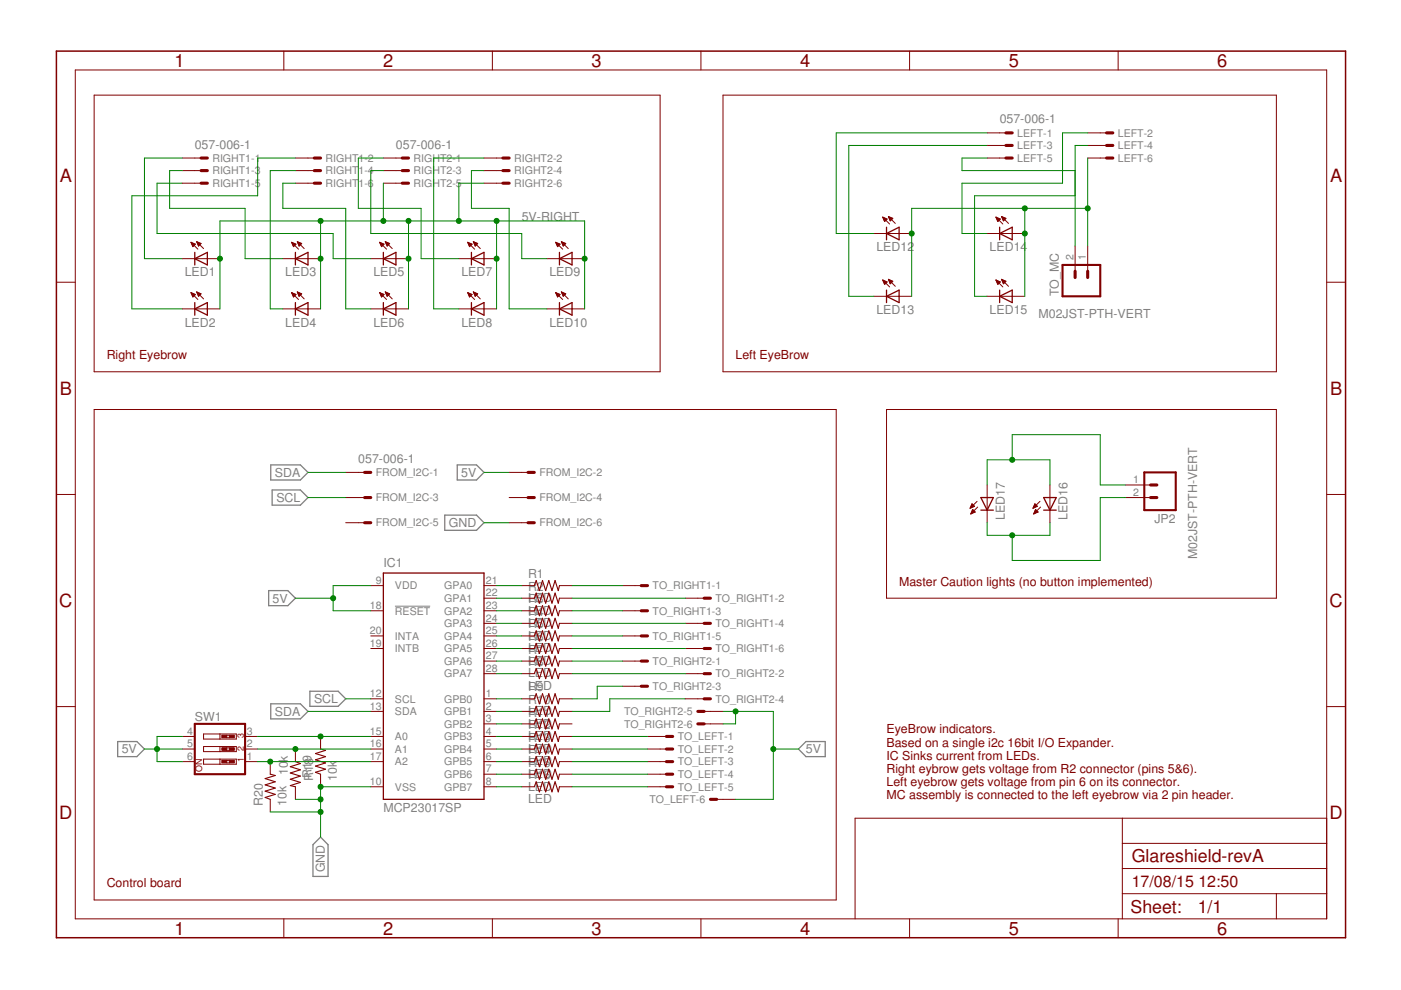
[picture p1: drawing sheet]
<svg xmlns="http://www.w3.org/2000/svg" width="297mm" height="210mm" viewBox="0 0 297 210" stroke-linecap="round" stroke-linejoin="round" font-family="sans-serif">
<path d="M83.7 128.5h7.5" fill="none" stroke="#808080" stroke-width=".21"/>
<path d="M57.4 98.6h6.3l1.6 1.6-1.6 1.6h-6.3zM96.9 98.6h4.1l1.6 1.6-1.6 1.6h-4.1zM57.7 103.9h6l1.6 1.6-1.6 1.6h-6zM94.3 109.2h6.7l1.6 1.6-1.6 1.6h-6.7zM57 125.2h4l1.6 1.6-1.6 1.6h-4zM25 157.2h4l1.6 1.6-1.6 1.6h-4zM57.4 149.2h6.3l1.6 1.6-1.6 1.6h-6.3zM65.7 146.6h6l1.6 1.6-1.6 1.6h-6zM169.3 158.8l1.6-1.6h4.1v3.2h-4.1zM68 177.5l1.6 1.6v6.7h-3.2v-6.7z" fill="none" stroke="#808080" stroke-width=".28"/>
<g fill="none" stroke="#800000" stroke-width=".21">
<path d="M16 14.8h265.3v180h-265.3zM60.2 10.8v4M104.4 10.8v4M148.6 10.8v4M192.8 10.8v4M237.1 10.8v4M20 20.2h120v58.6h-120zM38.6 33.5h4M38.6 36.2h4M38.6 38.8h4M62.6 33.5h4M62.6 36.2h4"/>
<path d="M62.6 38.8h4M81.3 33.5h4M81.3 36.2h4M81.3 38.8h4M102.6 33.5h4M102.6 36.2h4M102.6 38.8h4M153.3 20.2h117.3v58.6h-117.3zM209.3 28.2h4M209.3 30.8h4M209.3 33.5h4M230.6 28.2h4"/>
<path d="M230.6 30.8h4M230.6 33.5h4M12 59.8h4M38.6 54.8h8M40.5 51.4l1.5 1.4M40.5 51.4l.9 .4-.5 .5zM40.5 51.5h.2M40.6 51.6h.4M40.6 51.7h.7M40.7 51.9h.6M40.8 52h.4M40.8 52.1h.3"/>
<path d="M40.9 52.2h.1M41.7 51.2l1.5 1.5M41.7 51.2l.9 .4-.5 .6zM41.7 51.4h.3M41.8 51.5h.4M41.8 51.6h.8M41.9 51.7h.6M42 51.9h.4M42 52h.3M42.1 52.1h.1M60 54.8h8M61.8 51.4l1.5 1.4"/>
<path d="M61.8 51.4l1 .4-.6 .5zM61.9 51.5h.2M61.9 51.6h.5M62 51.7h.7M62 51.9h.7M62.1 52h.4M62.1 52.1h.3M62.2 52.2h.1M63 51.2l1.5 1.5M63 51.2l1 .4-.6 .6zM63.1 51.4h.2M63.1 51.5h.5"/>
<path d="M63.2 51.6h.7M63.2 51.7h.7M63.3 51.9h.4M63.4 52h.2M63.4 52.1h.1M78.6 54.8h8M80.5 51.4l1.5 1.4M80.5 51.4l.9 .4-.5 .5zM80.5 51.5h.3M80.6 51.6h.4M80.6 51.7h.7M80.7 51.9h.6"/>
<path d="M80.8 52h.4M80.8 52.1h.3M80.9 52.2h.1M81.7 51.2l1.5 1.5M81.7 51.2l.9 .4-.5 .6zM81.7 51.4h.3M81.8 51.5h.5M81.9 51.6h.6M81.9 51.7h.6M82 51.9h.4M82 52h.3M82.1 52.1h.1"/>
<path d="M97.3 54.8h8M99.2 51.4l1.4 1.4M99.2 51.4l.9 .4-.6 .5zM99.2 51.5h.2M99.3 51.6h.4M99.3 51.7h.7M99.4 51.9h.6M99.4 52h.5M99.5 52.1h.2M99.5 52.2h.1M100.4 51.2l1.4 1.5M100.4 51.2l.9 .4-.5 .6z"/>
<path d="M100.4 51.4h.2M100.5 51.5h.4M100.5 51.6h.7M100.6 51.7h.6M100.6 51.9h.5M100.7 52h.2M100.7 52.1h.1M116 54.8h8M117.8 51.4l1.5 1.4M117.8 51.4l.9 .4-.5 .5zM117.9 51.5h.2M117.9 51.6h.5"/>
<path d="M118 51.7h.7M118 51.9h.7M118.1 52h.4M118.2 52.1h.2M118.2 52.2h.1M119 51.2l1.5 1.5M119 51.2l1 .4-.6 .6zM119.1 51.4h.2M119.1 51.5h.5M119.2 51.6h.7M119.2 51.7h.6M119.3 51.9h.4"/>
<path d="M119.3 52h.3M119.4 52.1h.1M185.3 49.5h8M187.2 46l1.4 1.5M187.2 46l.9 .4-.5 .6zM187.2 59.4l1.4 1.4M187.2 59.4l.9 .4-.5 .5zM187.2 46.1h.1M187.2 59.4h.1M187.2 46.2h.4M187.2 59.6h.4M187.3 46.4h.6"/>
<path d="M187.3 59.7h.6M187.3 46.5h.7M187.3 59.8h.7M187.4 46.6h.5M187.4 59.9h.5M187.5 46.7h.3M187.5 46.9h.2M188.4 45.9l1.4 1.5M188.4 45.9l.9 .4-.6 .5zM188.4 59.2l1.4 1.5M188.4 59.2l.9 .4-.6 .6zM188.4 46h.1"/>
<path d="M188.4 59.3h.1M188.4 46.1h.4M188.4 59.4h.4M188.5 46.2h.6M188.5 59.6h.6M188.6 46.4h.6M188.6 59.7h.6M188.6 46.5h.5M188.6 59.8h.5M188.7 46.6h.3M188.7 59.9h.3M188.7 46.7h.1"/>
<path d="M209.3 49.5h8M211.2 46l1.4 1.5M211.2 46l.9 .4-.5 .6zM211.2 59.4l1.4 1.4M211.2 59.4l.9 .4-.5 .5zM211.2 46.1h.1M211.2 59.4h.1M211.2 46.2h.4M211.2 59.6h.4M211.3 46.4h.6M211.3 59.7h.6M211.3 46.5h.7"/>
<path d="M211.3 59.8h.7M211.4 46.6h.5M211.4 59.9h.5M211.5 46.7h.3M211.5 46.9h.2M212.3 45.9l1.5 1.5M212.3 45.9l1 .4-.6 .5zM212.3 59.2l1.5 1.5M212.3 59.2l1 .4-.6 .6zM212.4 46h.1M212.4 59.3h.1M212.4 46.1h.4"/>
<path d="M212.4 59.4h.4M212.5 46.2h.6M212.5 59.6h.6M212.5 46.4h.7M212.6 59.7h.6M212.6 46.5h.5M212.6 59.8h.5M212.7 46.6h.3M212.7 59.9h.3M212.7 46.7h.2M227.9 52.2v5.3M230.6 52.2v5.3"/>
<path d="M281.3 59.8h4M38.6 65.5h8M40.5 62l1.5 1.5M40.5 62l.9 .4-.5 .6zM40.5 62.1h.2M40.6 62.3h.4M40.6 62.4h.7M40.7 62.5h.7M40.7 62.6h.5M40.8 62.8h.3M40.9 62.9h.1M41.7 61.9l1.5 1.5"/>
<path d="M41.7 61.9l.9 .4-.5 .5zM41.7 62h.2M41.8 62.1h.4M41.8 62.3h.7M41.9 62.4h.6M42 62.5h.4M42 62.6h.3M42.1 62.8h.1M60 65.5h8M61.8 62l1.5 1.5M61.8 62l1 .4-.6 .6zM61.9 62.1h.1"/>
<path d="M61.9 62.3h.4M62 62.4h.6M62 62.5h.7M62.1 62.6h.4M62.1 62.8h.3M62.2 62.9h.1M63 61.9l1.5 1.5M63 61.9l1 .4-.6 .5zM63.1 62h.1M63.1 62.1h.4M63.2 62.3h.6M63.2 62.4h.7"/>
<path d="M63.3 62.5h.5M63.3 62.6h.3M63.4 62.8h.1M78.6 65.5h8M80.5 62l1.5 1.5M80.5 62l.9 .4-.5 .6zM80.5 62.1h.2M80.6 62.3h.4M80.6 62.4h.7M80.7 62.5h.6M80.8 62.6h.4M80.8 62.8h.3"/>
<path d="M80.9 62.9h.1M81.7 61.9l1.5 1.5M81.7 61.9l.9 .4-.5 .5zM81.7 62h.2M81.8 62.1h.4M81.8 62.3h.7M81.9 62.4h.6M82 62.5h.4M82 62.6h.3M82.1 62.8h.1M97.3 65.5h8M99.2 62l1.4 1.5"/>
<path d="M99.2 62l.9 .4-.6 .6zM99.2 62.1h.2M99.3 62.3h.4M99.3 62.4h.6M99.4 62.5h.6M99.4 62.6h.5M99.5 62.8h.3M99.5 62.9h.1M100.4 61.9l1.4 1.5M100.4 61.9l.9 .4-.5 .5zM100.4 62h.2M100.5 62.1h.4"/>
<path d="M100.5 62.3h.7M100.6 62.4h.6M100.6 62.5h.5M100.7 62.6h.3M100.7 62.8h.1M116 65.5h8M117.8 62l1.5 1.5M117.8 62l.9 .4-.5 .6zM117.9 62.1h.1M117.9 62.3h.4M118 62.4h.6M118 62.5h.7"/>
<path d="M118.1 62.6h.5M118.1 62.8h.3M118.2 62.9h.1M119 61.9l1.5 1.5M119 61.9l1 .4-.6 .5zM119.1 62h.1M119.1 62.1h.4M119.2 62.3h.6M119.2 62.4h.7M119.3 62.5h.4M119.3 62.6h.3M119.4 62.8h.1"/>
<path d="M185.3 62.8h8M187.5 60.1h.3M187.5 60.2h.2M188.7 60.1h.1M209.3 62.8h8M211.5 60.1h.3M211.5 60.2h.1M212.7 60.1h.2M20 86.8h157.3v104h-157.3zM188 86.8h82.6v40h-82.6zM12 104.8h4M73.3 100.2h4"/>
<path d="M73.3 105.5h4M73.3 110.8h4M107.9 100.2h4.1M107.9 105.5h4.1M107.9 110.8h4.1M205.7 107.7h.3M205.8 107.5h.5M205.8 108.9h.1M205.8 107.4h.8M205.9 108.8h.3M205.9 107.3h.6M206 107.1h.4"/>
<path d="M206 108.7h.5M206 108.5h.7M206 107h.3M206.1 106.9h.1M206.1 108.4h.5M206.1 106.8l.5 .6-.9 .4zM206.1 108.3h.4M206.2 108.2h.2M206.2 108h.1M206.2 108l-.4 1M206.2 108l.6 .6-1 .4M207.2 106.3l-1.5 1.5"/>
<path d="M207.3 107.5l-1.5 1.5M209.3 102.8v8M219.1 107.7h.2M219.1 107.5h.5M219.2 108.9h.1M219.2 107.4h.7M219.2 108.8h.3M219.2 107.3h.7M219.3 107.1h.4M219.3 108.7h.5M219.3 108.5h.8M219.4 107h.2"/>
<path d="M219.4 106.9h.1M219.4 108.4h.5M219.4 106.8l.5 .6-.9 .4zM219.4 108.3h.4M219.5 108.2h.2M219.6 108l-.4 1M219.6 108l.5 .6M219.6 108h.1M220.1 108.6l-.9 .4M220.5 106.3l-1.5 1.5M220.6 107.5l-1.4 1.5M222.6 102.8v8"/>
<path d="M238.6 105.5h5.3M238.6 102.8h5.3M281.3 104.8h4M78.6 129.5h2.7M78.6 134.8h2.7M78.6 137.5h2.7M78.6 124.2h2.7M102.6 126.8h2.7M102.6 129.5h2.7M102.6 134.8h2.7M102.6 137.5h2.7M102.6 124.2h2.7"/>
<path d="M102.6 132.2h2.7M110.6 126.8h2.7M110.6 129.5h2.7M110.6 134.8h2.7M110.6 137.5h2.7M110.6 124.2h2.7M110.6 132.2h2.7M118.6 126.8h2.7M118.6 129.5h2.7M118.6 134.8h2.7M118.6 137.5h2.7M118.6 124.2h2.7"/>
<path d="M118.6 132.2h2.7M132 129.5h4M132 134.8h4M132 124.2h4M145.3 126.8h4M145.3 137.5h4M145.3 132.2h4M12 149.8h4M38.6 156.1h2.7M38.6 158.8h2.7M43.2 155.6h6.9v1.1h-6.9zM43.2 158.3h6.9v1.1h-6.9z"/>
<path d="M46.6 155.6v1.1M46.6 158.3v1.1M48.1 155.9h.5M48.1 156.4h.5M48.1 158.6h.5M48.1 159.1h.5M52 156.1h2.6M52 158.8h2.6M62.6 158.8v2.7M68 156.1v2.7M78.6 148.2h2.7M78.6 150.8h2.7"/>
<path d="M78.6 156.1h2.7M78.6 158.8h2.7M102.6 148.2h2.7M102.6 150.8h2.7M102.6 156.1h2.7M102.6 158.8h2.7M102.6 153.5h2.7M102.6 140.2h2.7M102.6 142.8h2.7M110.6 148.2h2.7M110.6 150.8h2.7M110.6 156.1h2.7"/>
<path d="M110.6 158.8h2.7M110.6 153.5h2.7M110.6 140.2h2.7M110.6 142.8h2.7M118.6 148.2h2.7M118.6 150.8h2.7M118.6 156.1h2.7M118.6 158.8h2.7M118.6 153.5h2.7M118.6 140.2h2.7M118.6 142.8h2.7M132 140.2h4"/>
<path d="M132 145.5h4M137.3 156.1h4M137.3 158.8h4M145.3 148.2h4M145.3 142.8h4M149.3 150.8h4M149.3 153.5h4M281.3 149.8h4M38.6 161.5h2.7M43.2 161h6.9v1h-6.9zM46.6 161v1M48.1 161.2h.5"/>
<path d="M48.1 161.8h.5M52 161.5h2.6M57.3 161.5v2.6M57.3 169.5v2.6M62.6 166.8v2.7M68 164.1v2.7M78.6 161.5h2.7M78.6 166.8h2.7M102.6 161.5h2.7M102.6 164.1h2.7M102.6 166.8h2.7M110.6 161.5h2.7"/>
<path d="M110.6 164.1h2.7M110.6 166.8h2.7M118.6 161.5h2.7M118.6 164.1h2.7M118.6 166.8h2.7M137.3 161.5h4M137.3 164.1h4M137.3 166.8h4M152 169.5h4M238 173.5v21.3M238 178.8h43.3M281.3 173.5h-100v21.3"/>
<path d="M60.2 194.8v4M104.4 194.8v4M148.6 194.8v4M192.8 194.8v4M237.1 194.8v4M238 189.5h43.3M238 184.1h43.3M270.6 189.5v5.3"/>
</g>
<g fill="none" stroke="#800000" stroke-width=".28">
<path d="M41.3 54.8l2.7-1.3v2.7zM41.3 53.5v2.7M62.6 54.8l2.7-1.3v2.7zM62.6 53.5v2.7M81.3 53.5v2.7M81.3 54.8l2.6-1.3v2.7zM99.9 54.8l2.7-1.3v2.7zM99.9 53.5v2.7M118.6 54.8l2.7-1.3v2.7zM118.6 53.5v2.7M188 49.5l2.6-1.3v2.6zM188 48.2v2.6"/>
<path d="M211.9 49.5l2.7-1.3v2.6zM211.9 48.2v2.6M41.3 64.2v2.6M41.3 65.5l2.7-1.3v2.6zM62.6 64.2v2.6M62.6 65.5l2.7-1.3v2.6zM81.3 64.2v2.6M81.3 65.5l2.6-1.3v2.6zM99.9 65.5l2.7-1.3v2.6zM99.9 64.2v2.6M118.6 64.2v2.6M118.6 65.5l2.7-1.3v2.6z"/>
<path d="M188 61.5v2.7M188 62.8l2.6-1.3v2.7zM211.9 61.5v2.7M211.9 62.8l2.7-1.3v2.7zM208 108.2h2.6M208 105.5h2.6l-1.3 2.7zM221.3 105.5h2.6l-1.3 2.7zM221.3 108.2h2.6M81.3 121.5h21.3v48h-21.3z"/>
</g>
<g fill="none" stroke="#800000" stroke-width=".66">
<path d="M42.6 33.5h1.4M42.6 36.2h1.4M42.6 38.8h1.4M66.6 33.5h1.4M66.6 36.2h1.4M66.6 38.8h1.4M85.3 33.5h1.3M85.3 36.2h1.3M85.3 38.8h1.3M106.6 33.5h1.3M106.6 36.2h1.3M106.6 38.8h1.3"/>
<path d="M213.3 28.2h1.3M213.3 30.8h1.3M213.3 33.5h1.3M234.6 28.2h1.3M234.6 30.8h1.3M234.6 33.5h1.3M227.9 57.5v1.3M230.6 57.5v1.3M77.3 100.2h1.3M77.3 105.5h1.3M77.3 110.8h1.3M112 100.2h1.3"/>
<path d="M112 105.5h1.3M112 110.8h1.3M243.9 105.5h1.4M243.9 102.8h1.4M136 124.2h1.3M136 129.5h1.3M136 134.8h1.3M149.3 126.8h1.3M149.3 132.2h1.3M149.3 137.5h1.3M136 140.2h1.3M136 145.5h1.3"/>
<path d="M141.3 156.1h1.3M141.3 158.8h1.3M148 150.8h1.3M148 153.5h1.3M149.3 142.8h1.3M149.3 148.2h1.3M141.3 161.5h1.3M141.3 164.1h1.3M141.3 166.8h1.3M150.6 169.5h1.4"/>
</g>
<path d="M225.3 56.2h8v6.6h-8zM242.6 100.2h6.7v8h-6.7zM41.3 153.5h10.7v10.6h-10.7z" fill="none" stroke="#800000" stroke-width=".44"/>
<g fill="#800000" stroke="#800000" stroke-width=".21">
<path d="M47 155.9h1.1v.5h-1.1z"/>
<path d="M48.6 155.9h1.1v.5h-1.1z"/>
<path d="M47 158.5h1.1v.6h-1.1z"/>
<path d="M48.6 158.5h1.1v.6h-1.1z"/>
<path d="M47 161.2h1.1v.6h-1.1z"/>
<path d="M48.6 161.2h1.1v.6h-1.1z"/>
</g>
<g fill="none" stroke="#800000" stroke-width=".23">
<path d="M113.3 137.5l.4-1.1 .7 2.2 .6-2.2 .7 2.2 .7-2.2 .6 2.2 .7-2.2 .7 2.2 .2-1.1M113.3 124.2l.4-1.1 .7 2.1 .6-2.1 .7 2.1 .7-2.1 .6 2.1 .7-2.1 .7 2.1 .2-1M113.3 126.8l.4-1 .7 2.1 .6-2.1 .7 2.1 .7-2.1 .6 2.1 .7-2.1 .7 2.1 .2-1.1M113.3 129.5l.4-1.1 .7 2.2 .6-2.2 .7 2.2 .7-2.2 .6 2.2 .7-2.2 .7 2.2 .2-1.1M113.3 132.2l.4-1.1 .7 2.1 .6-2.1 .7 2.1 .7-2.1 .6 2.1 .7-2.1 .7 2.1 .2-1M113.3 134.8l.4-1 .7 2.1 .6-2.1 .7 2.1 .7-2.1 .6 2.1 .7-2.1 .7 2.1 .2-1.1M68 158.8l1 .3-2.1 .7 2.1 .6-2.1 .7 2.1 .7-2.1 .6 2.1 .7-2.1 .6 1.1 .4M113.3 140.2l.4-1.1 .7 2.1 .6-2.1 .7 2.1 .7-2.1 .6 2.1 .7-2.1 .7 2.1 .2-1M113.3 142.8l.4-1 .7 2.1 .6-2.1 .7 2.1 .7-2.1 .6 2.1 .7-2.1 .7 2.1 .2-1.1M113.3 148.2l.4-1.1 .7 2.1 .6-2.1 .7 2.1 .7-2.1 .6 2.1 .7-2.1 .7 2.1 .2-1M113.3 150.8l.4-1 .7 2.1 .6-2.1 .7 2.1 .7-2.1 .6 2.1 .7-2.1 .7 2.1 .2-1.1M113.3 153.5l.4-1.1 .7 2.2 .6-2.2 .7 2.2 .7-2.2 .6 2.2 .7-2.2 .7 2.2 .2-1.1"/>
<path d="M113.3 156.1l.4-1 .7 2.1 .6-2.1 .7 2.1 .7-2.1 .6 2.1 .7-2.1 .7 2.1 .2-1.1M113.3 158.8l.4-1 .7 2.1 .6-2.1 .7 2.1 .7-2.1 .6 2.1 .7-2.1 .7 2.1 .2-1.1M57.3 164.1l1.1 .3-2.2 .7 2.2 .7-2.2 .6 2.2 .7-2.2 .6 2.2 .7-2.2 .7 1.1 .4M62.6 161.5l1.1 .4-2.1 .7 2.1 .6-2.1 .7 2.1 .6-2.1 .7 2.1 .7-2.1 .7 1 .2M113.3 161.5l.4-1.1 .7 2.2 .6-2.2 .7 2.2 .7-2.2 .6 2.2 .7-2.2 .7 2.2 .2-1.1M113.3 164.1l.4-1 .7 2.1 .6-2.1 .7 2.1 .7-2.1 .6 2.1 .7-2.1 .7 2.1 .2-1.1M113.3 166.8l.4-1 .7 2.1 .6-2.1 .7 2.1 .7-2.1 .6 2.1 .7-2.1 .7 2.1 .2-1.1"/>
</g>
<path d="M12 10.8h273.3v188h-273.3z" fill="none" stroke="#800000" stroke-width=".32"/>
<g fill="none" stroke="#008000" stroke-width=".21">
<path d="M38.6 38.8h-5.3v10.7h37.3v5.3h8M38.6 33.5h-8v21.3h8M38.6 36.2h-2.6v8h16v10.6h8M62.6 38.8h-2.6v5.4h13.3v21.3h5.3M62.6 33.5h-8v8h-26.6v24h10.6M62.6 36.2h-5.3v29.3h2.7M81.3 38.8v8M81.3 33.5h-5.3v10.7h13.3v10.6h8M81.3 36.2h-2.7v13.3h32v5.3h5.4M102.6 38.8h-5.3v8M102.6 33.5h-10.7v32h5.4M102.6 36.2h-2.7v8h8v21.3h8.1"/>
<path d="M209.3 33.5h-5.3v2.7h23.9M209.3 28.2h-32v21.3h8M209.3 30.8h-29.3v32h5.3M230.6 28.2h-5.3v10.6h-21.3v10.7h5.3M230.6 33.5v18.7M230.6 30.8h-2.7v21.4M68 46.8v18.7M86.6 46.8v18.7M105.3 46.8v18.7M217.3 44.2v18.6M227.9 41.5h-21.3v21.3h2.7M230.6 44.2h-37.3v18.6"/>
<path d="M46.6 65.5v-18.7h77.4v18.7M214.6 97.5v-5.3h18.7v10.6h5.3M65.3 100.2h8M65.3 105.5h8M102.6 100.2h5.3M102.6 110.8h5.3M209.3 102.8v-5.3h13.3v5.3M209.3 110.8v2.7h13.3v-2.7M238.6 105.5h-5.3v13.3h-18.7v-5.3M62.6 126.8h8M78.6 124.2h-8v5.3h8M105.3 124.2h5.3"/>
<path d="M105.3 129.5h5.3M105.3 126.8h5.3M105.3 132.2h5.3M105.3 134.8h5.3M105.3 137.5h5.3M121.3 124.2h10.7M121.3 129.5h10.7M121.3 126.8h24M121.3 132.2h24M121.3 134.8h10.7M121.3 137.5h24M30.6 158.8h8"/>
<path d="M38.6 156.1h-5.3v5.4h5.3M54.6 158.8h24M54.6 156.1h24M65.3 150.8h13.3M73.3 148.2h5.3M105.3 158.8h5.3M105.3 156.1h5.3M105.3 150.8h5.3M105.3 153.5h5.3M105.3 148.2h5.3M105.3 140.2h5.3M105.3 142.8h5.3"/>
<path d="M121.3 158.8h16M121.3 156.1h16M121.3 140.2h10.7M121.3 142.8h24M132 145.5h-5.4v2.7h-5.3M145.3 148.2h-16v2.6h-8M153.3 150.8h10.7v18.7h-8M156 150.8v2.7h-2.7M164 158.8h5.3M54.6 161.5h24M57.3 172.1h10.7M62.6 169.5h5.4"/>
<path d="M78.6 166.8h-10.6v10.7M105.3 161.5h5.3M105.3 166.8h5.3M105.3 164.1h5.3M121.3 161.5h16M121.3 166.8h16M121.3 164.1h16"/>
</g>
<g fill="#008000" stroke="#008000" stroke-width=".21">
<circle cx="33.3" cy="158.8" r=".53"/>
<circle cx="70.6" cy="126.8" r=".53"/>
<circle cx="156" cy="150.8" r=".53"/>
<circle cx="164" cy="158.8" r=".53"/>
<circle cx="57.3" cy="161.5" r=".53"/>
<circle cx="62.6" cy="158.8" r=".53"/>
<circle cx="68" cy="156.1" r=".53"/>
<circle cx="68" cy="169.5" r=".53"/>
<circle cx="68" cy="172.1" r=".53"/>
<circle cx="68" cy="166.8" r=".53"/>
<circle cx="46.6" cy="54.8" r=".53"/>
<circle cx="68" cy="46.8" r=".53"/>
<circle cx="68" cy="54.8" r=".53"/>
<circle cx="86.6" cy="46.8" r=".53"/>
<circle cx="105.3" cy="46.8" r=".53"/>
<circle cx="124" cy="54.8" r=".53"/>
<circle cx="105.3" cy="54.8" r=".53"/>
<circle cx="86.6" cy="54.8" r=".53"/>
<circle cx="81.3" cy="46.8" r=".53"/>
<circle cx="97.3" cy="46.8" r=".53"/>
<circle cx="193.3" cy="49.5" r=".53"/>
<circle cx="217.3" cy="44.2" r=".53"/>
<circle cx="217.3" cy="49.5" r=".53"/>
<circle cx="230.6" cy="44.2" r=".53"/>
<circle cx="214.6" cy="97.5" r=".53"/>
<circle cx="214.6" cy="113.5" r=".53"/>
</g>
<g font-size="3.9" fill="#800000">
<text x="37" y="14.2">1</text>
<text x="81.2" y="14.2">2</text>
<text x="125.4" y="14.2">3</text>
<text x="169.7" y="14.2">4</text>
<text x="213.9" y="14.2">5</text>
<text x="258.1" y="14.2">6</text>
<text x="12.7" y="38.7">A</text>
<text x="282" y="38.7">A</text>
<text x="12.7" y="83.7">B</text>
<text x="282" y="83.7">B</text>
<text x="12.6" y="128.7">C</text>
<text x="281.9" y="128.7">C</text>
<text x="12.6" y="173.7">D</text>
<text x="281.9" y="173.7">D</text>
<text x="37" y="198.2">1</text>
<text x="81.2" y="198.2">2</text>
<text x="125.4" y="198.2">3</text>
<text x="169.7" y="198.2">4</text>
<text x="213.9" y="198.2">5</text>
<text x="258.1" y="198.2">6</text>
</g>
<g font-size="3.8" fill="#800000">
<text x="240" y="182.8">Glareshield-revA</text>
<text x="239.7" y="193.6">Sheet:</text>
<text x="254" y="193.5">1/1</text>
</g>
<g font-size="3.4" fill="#800000">
<text x="240" y="188.2">17/08/15</text>
<text x="254.1" y="188.2">12:50</text>
</g>
<g font-size="2.6" fill="#808080">
<text x="212" y="26.2">057-006-1</text>
<text x="41.3" y="31.5">057-006-1</text>
<text x="84" y="31.5">057-006-1</text>
<text x="110.6" y="46.8">5V-RIGHT</text>
<text x="185.8" y="53.2">LED12</text>
<text x="209.8" y="53.2">LED14</text>
<text x="39.2" y="58.6">LED1</text>
<text x="60.5" y="58.6">LED3</text>
<text x="79.2" y="58.6">LED5</text>
<text x="97.8" y="58.6">LED7</text>
<text x="116.5" y="58.6">LED9</text>
<text x="224.5" y="62.8" transform="rotate(-90 224.5 62.8)">TO_MC</text>
<text x="39.2" y="69.2">LED2</text>
<text x="60.5" y="69.2">LED4</text>
<text x="79.2" y="69.2">LED6</text>
<text x="97.8" y="69.2">LED8</text>
<text x="116.5" y="69.2">LED10</text>
<text x="185.8" y="66.6">LED13</text>
<text x="209.8" y="66.6">LED15</text>
<text x="220.2" y="67.4">M02JST-PTH-VERT</text>
<text x="58.3" y="101.1">SDA</text>
<text x="76" y="98.2">057-006-1</text>
<text x="97.8" y="101.1">5V</text>
<text x="58.6" y="106.4">SCL</text>
<text x="95.2" y="111.8">GND</text>
<text x="213" y="110.3" transform="rotate(-90 213 110.3)">LED17</text>
<text x="226.4" y="110.3" transform="rotate(-90 226.4 110.3)">LED16</text>
<text x="244.8" y="110.8">JP2</text>
<text x="253.8" y="118.6" transform="rotate(-90 253.8 118.6)">M02JST-PTH-VERT</text>
<text x="81.3" y="120.2">IC1</text>
<text x="112" y="122.6">R1</text>
<text x="112" y="125.3">R2</text>
<text x="57.8" y="127.8">5V</text>
<text x="112" y="127.6">LED</text>
<text x="112" y="130.3">LED</text>
<text x="112" y="127.9">R3</text>
<text x="112" y="130.6">R4</text>
<text x="112" y="133">LED</text>
<text x="112" y="135.6">LED</text>
<text x="112" y="135.9">R6</text>
<text x="112" y="133.3">R5</text>
<text x="112" y="141">LED</text>
<text x="112" y="143.6">LED</text>
<text x="112" y="138.3">LED</text>
<text x="112" y="138.6">R7</text>
<text x="112" y="141.3">R8</text>
<text x="66.6" y="149.1">SCL</text>
<text x="112" y="146.3">LED</text>
<text x="112" y="146.6">R9</text>
<text x="112" y="149.3">R10</text>
<text x="41.3" y="152.8">SW1</text>
<text x="58.3" y="151.8">SDA</text>
<text x="112" y="151.6">LED</text>
<text x="112" y="154.3">LED</text>
<text x="112" y="151.9">R11</text>
<text x="112" y="154.6">R12</text>
<text x="25.8" y="159.8">5V</text>
<text x="61" y="161.5" transform="rotate(-90 61 161.5)">k</text>
<text x="66.1" y="161.6" transform="rotate(-90 66.1 161.6)">9</text>
<text x="112" y="157">LED</text>
<text x="112" y="159.6">LED</text>
<text x="112" y="157.2">R13</text>
<text x="112" y="159.9">R14</text>
<text x="170.9" y="159.8">5V</text>
<text x="61" y="164.4" transform="rotate(-90 61 164.4)">10</text>
<text x="66.4" y="165.5" transform="rotate(-90 66.4 165.5)">R18</text>
<text x="71.4" y="165.5" transform="rotate(-90 71.4 165.5)">10k</text>
<text x="112" y="162.3">LED</text>
<text x="112" y="165">LED</text>
<text x="112" y="167.6">LED</text>
<text x="112" y="162.6">R15</text>
<text x="112" y="165.2">R16</text>
<text x="55.7" y="170.8" transform="rotate(-90 55.7 170.8)">R20</text>
<text x="60.8" y="170.8" transform="rotate(-90 60.8 170.8)">10k</text>
<text x="81.3" y="172.2">MCP23017SP</text>
<text x="112" y="170.3">LED</text>
<text x="68.9" y="184.9" transform="rotate(-90 68.9 184.9)">GND</text>
</g>
<g font-size="2.6" fill="#800000">
<text x="22.6" y="76.2">Right Eyebrow</text>
<text x="156" y="76.2">Left EyeBrow</text>
<text x="190.6" y="124.2">Master Caution lights (no button implemented)</text>
<text x="188" y="155.5">EyeBrow indicators.</text>
<text x="188" y="158.3">Based on a single i2c 16bit I/O Expander.</text>
<text x="188" y="161.1">IC Sinks current from LEDs.</text>
<text x="188" y="163.9">Right eybrow gets voltage from R2 connector (pins 5&amp;6).</text>
<text x="188" y="166.7">Left eyebrow gets voltage from pin 6 on its connector.</text>
<text x="188" y="169.5">MC assembly is connected to the left eyebrow via 2 pin header.</text>
<text x="22.6" y="188.2">Control board</text>
</g>
<g font-size="2.2" fill="#808080">
<text x="215.7" y="29">LEFT-1</text>
<text x="237" y="29">LEFT-2</text>
<text x="45" y="34.3">RIGHT1-1</text>
<text x="69" y="34.3">RIGHT</text>
<text x="76" y="34.3">1-2</text>
<text x="87.7" y="34.3">RIGHT2-1</text>
<text x="109" y="34.3">RIGHT2-2</text>
<text x="215.7" y="31.6">LEFT-3</text>
<text x="215.7" y="34.3">LEFT-5</text>
<text x="237" y="31.6">LEFT-4</text>
<text x="237" y="34.3">LEFT-6</text>
<text x="45" y="37">RIGHT1-3</text>
<text x="45" y="39.6">RIGHT1-5</text>
<text x="69" y="37">RIGHT</text>
<text x="69" y="39.6">RIGHT</text>
<text x="76" y="37">1-4</text>
<text x="76" y="39.6">1-6</text>
<text x="87.7" y="37">RIGHT2-3</text>
<text x="87.7" y="39.6">RIGHT2-5</text>
<text x="109" y="37">RIGHT2-4</text>
<text x="109" y="39.6">RIGHT2-6</text>
<text x="227.6" y="55" transform="rotate(-90 227.6 55)">2</text>
<text x="230.2" y="55" transform="rotate(-90 230.2 55)">1</text>
<text x="79.7" y="101">FROM_I2C-1</text>
<text x="114.4" y="101">FROM_I2C-2</text>
<text x="79.7" y="106.3">FROM_I2C-3</text>
<text x="114.4" y="106.3">FROM_I2C-4</text>
<text x="240.2" y="102.5">1</text>
<text x="240.2" y="105.1">2</text>
<text x="79.7" y="111.6">FROM_I2C-5</text>
<text x="114.4" y="111.6">FROM_I2C-6</text>
<text x="79.7" y="123.8">9</text>
<text x="83.7" y="125">VDD</text>
<text x="94.2" y="125">GPA0</text>
<text x="103" y="123.8">21</text>
<text x="138.4" y="125">TO_RIGHT1-1</text>
<text x="78.4" y="129.1">18</text>
<text x="83.7" y="130.3">RESET</text>
<text x="94.2" y="127.6">GPA1</text>
<text x="94.2" y="130.3">GPA2</text>
<text x="103" y="126.5">22</text>
<text x="103" y="129.1">23</text>
<text x="103" y="131.8">24</text>
<text x="138.4" y="130.3">TO_RIGHT1-3</text>
<text x="151.7" y="127.6">TO_RIGHT1-2</text>
<text x="78.4" y="134.5">20</text>
<text x="78.4" y="137.1">19</text>
<text x="83.7" y="135.6">INTA</text>
<text x="94.2" y="133">GPA3</text>
<text x="94.2" y="135.6">GPA4</text>
<text x="103" y="134.5">25</text>
<text x="103" y="137.1">26</text>
<text x="138.4" y="135.6">TO_RIGHT1-5</text>
<text x="151.7" y="133">TO_RIGHT1-4</text>
<text x="83.7" y="138.3">INTB</text>
<text x="94.2" y="138.3">GPA5</text>
<text x="94.2" y="141">GPA6</text>
<text x="94.2" y="143.6">GPA7</text>
<text x="103" y="139.8">27</text>
<text x="103" y="142.5">28</text>
<text x="138.4" y="141">TO_RIGHT2-1</text>
<text x="151.7" y="138.3">TO_RIGHT1-6</text>
<text x="151.7" y="143.6">TO_RIGHT2-2</text>
<text x="78.4" y="147.8">12</text>
<text x="83.7" y="149">SCL</text>
<text x="94.2" y="149">GPB0</text>
<text x="103" y="147.8">1</text>
<text x="138.4" y="146.3">TO_RIGHT2-3</text>
<text x="151.7" y="149">TO_RIGHT2-4</text>
<text x="39.7" y="155.8">4</text>
<text x="52.3" y="155.8">3</text>
<text x="78.4" y="150.5">13</text>
<text x="78.4" y="155.8">15</text>
<text x="83.7" y="151.6">SDA</text>
<text x="94.2" y="151.6">GPB1</text>
<text x="94.2" y="154.3">GPB2</text>
<text x="103" y="150.5">2</text>
<text x="103" y="153.1">3</text>
<text x="103" y="155.8">4</text>
<text x="132.3" y="151.6">TO_RIGHT2-5</text>
<text x="132.3" y="154.3">TO_RIGHT2-6</text>
<text x="39.7" y="158.4">5</text>
<text x="39.7" y="161.1">6</text>
<text x="52.3" y="161.1">1</text>
<text x="52.3" y="158.4">2</text>
<text x="78.4" y="158.4">16</text>
<text x="78.4" y="161.1">17</text>
<text x="83.7" y="157">A0</text>
<text x="83.7" y="159.6">A1</text>
<text x="94.2" y="157">GPB3</text>
<text x="94.2" y="159.6">GPB4</text>
<text x="103" y="158.4">5</text>
<text x="103" y="161.1">6</text>
<text x="143.7" y="157">TO_LEFT-1</text>
<text x="143.7" y="159.6">TO_LEFT-2</text>
<text x="78.4" y="166.4">10</text>
<text x="83.7" y="162.3">A2</text>
<text x="83.7" y="167.6">VSS</text>
<text x="94.2" y="162.3">GPB5</text>
<text x="94.2" y="165">GPB6</text>
<text x="94.2" y="167.6">GPB7</text>
<text x="103" y="163.8">7</text>
<text x="103" y="166.4">8</text>
<text x="143.7" y="162.3">TO_LEFT-3</text>
<text x="143.7" y="165">TO_LEFT-4</text>
<text x="143.7" y="167.6">TO_LEFT-5</text>
<text x="137.7" y="170.3">TO_LEFT-6</text>
</g>
<g font-size="1.9" fill="#800000">
<text x="51.7" y="161.6" transform="rotate(-90 51.7 161.6)">1</text>
<text x="51.7" y="159.2" transform="rotate(-90 51.7 159.2)">2</text>
<text x="51.7" y="156.6" transform="rotate(-90 51.7 156.6)">3</text>
<text x="42.9" y="163.8" transform="rotate(-90 42.9 163.8)">ON</text>
</g>
</svg>
